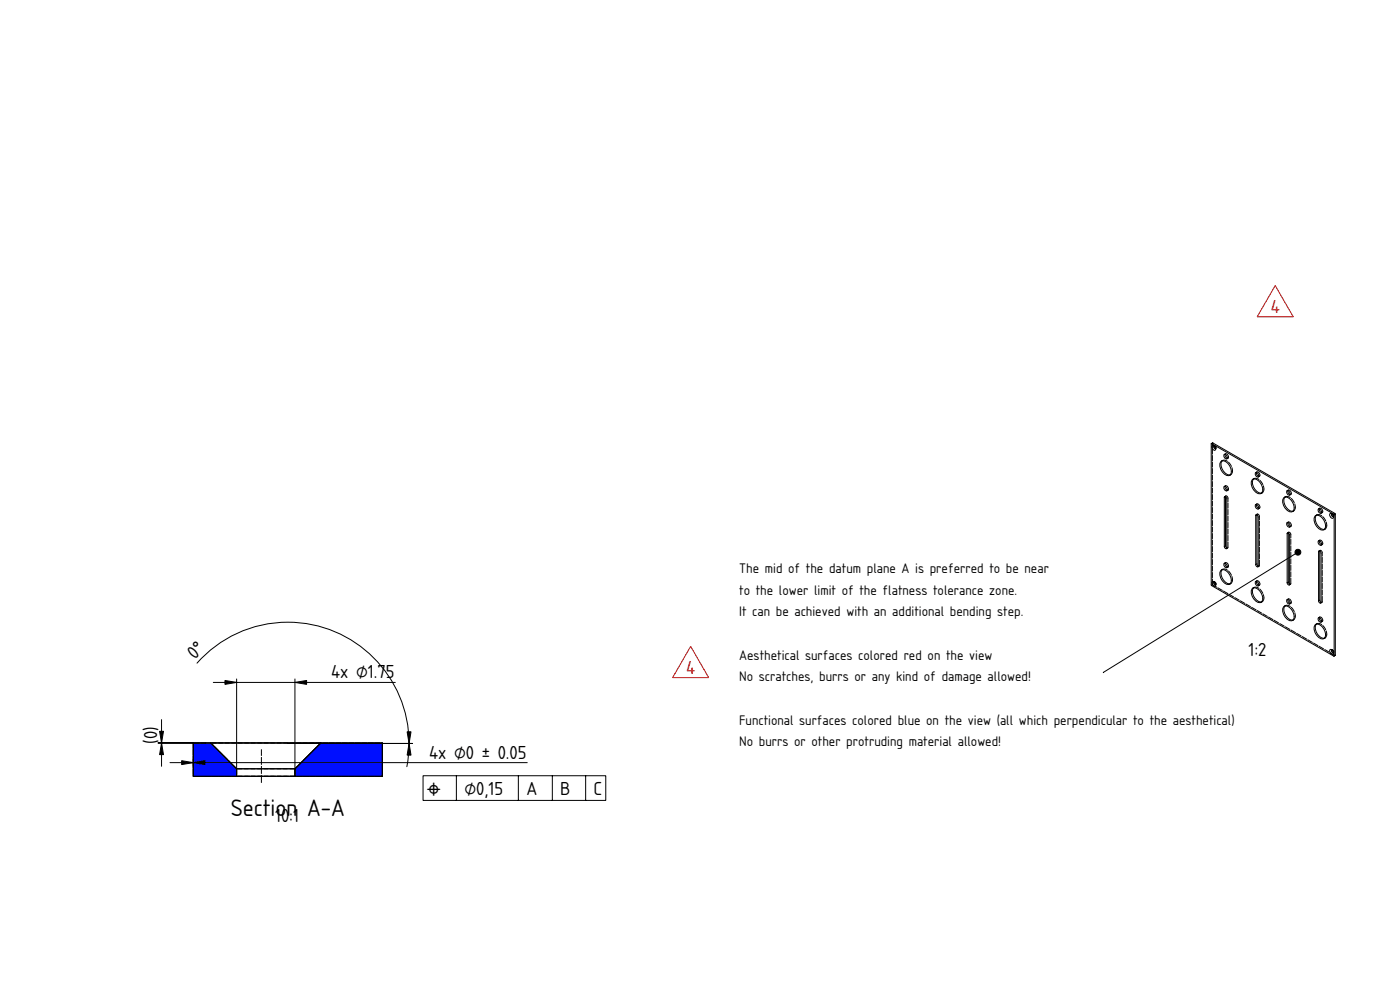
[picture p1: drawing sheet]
<svg xmlns="http://www.w3.org/2000/svg" width="420mm" height="297mm" viewBox="0 0 420 297" stroke-linecap="round" stroke-linejoin="round" font-family="sans-serif">
<g fill="#000fff" stroke="#000" stroke-width=".3">
<path d="M88.5 230.7l7.8-7.8h18.5v10h-26.3z" fill-rule="evenodd"/>
<path d="M58 222.9h5.3l7.7 7.8v2.2h-13z" fill-rule="evenodd"/>
</g>
<g fill="none" stroke="#000" stroke-width=".3">
<path d="M59.1 199a36.4 36.4 0 0 1 43.4-8.6 36.4 36.4 0 0 1 19.6 39.6M48.5 215.9v14M64 204.8h54.6M71 203.7v29.2M88.5 203.7v29.2M47.4 222.9h67.4v10h-56.8v-10M51 228.8h107.2M63.3 222.9l7.7 7.8h17.5l7.8-7.8M86.4 223.1h.1M86.4 223.1h37.4M127 232.8h54.8v7.4h-54.8zM137 232.8v7.4"/>
<path d="M155.6 232.8v7.4M165.8 232.8v7.4M175.8 232.8v7.4"/>
</g>
<g fill="none" stroke="#000" stroke-width=".3" stroke-dasharray="1.6 .4">
<path d="M58 222.9v10M61.8 222.9h53M61.8 222.9h-3.8M61.8 232.9h53M61.8 232.9h-3.8M63.3 222.9h33M71 232.9h17.5M71 230.7h17.5M71 230.7l-7.7-7.8M71 230.7v2.2M88.5 232.9h-17.5M88.5 230.7h-17.5"/>
<path d="M88.5 230.7v2.2M96.3 222.9h-33M96.3 222.9l-7.8 7.8M114.8 222.9v10"/>
</g>
<path d="M78.5 234.8v-9.9" fill="none" stroke="#000" stroke-width=".3" stroke-dasharray="2.2 .5"/>
<path d="M67.5 204.2l3.5 .6-3.5 .5zM88.5 204.8l3.5-.6v1.1zM48.5 222.9l.6 3.5h-1.2zM47.9 219.4h1.2l-.6 3.5zM58 228.8l3.5-.6v1.2zM54.5 228.2l3.5 .6-3.5 .6zM122.8 223.1l.6 3.5h-1.2zM122.2 219.6h1.2l-.6 3.5z" fill="#000" stroke="#000" stroke-width=".3"/>
<g fill="#fff">
<path d="M363.5 133.1l.5-.2 36.7 21.3v42.5l-.4 .2-36.8-21.3z" fill-rule="evenodd"/>
<path d="M363.5 133.1l36.9 21.3v42.5l-36.9-21.3z" fill-rule="evenodd"/>
<path d="M400.4 154.5l.3-.2v42.3l-.3 .2z" fill-rule="evenodd"/>
<path d="M363.6 133.1l.4-.2 36.6 21.2-.3 .2z" fill-rule="evenodd"/>
<path d="M367.5 149l.4 .1 .3 .6v14.7l-.3 .2-.5-.6z" fill-rule="evenodd"/>
<path d="M386.4 159.9l.4 .1 .2 .6v14.7l-.2 .2-.5-.7z" fill-rule="evenodd"/>
<path d="M377 154.5l.4 .1 .2 .5v14.7l-.2 .3-.5-.7z" fill-rule="evenodd"/>
<path d="M395.8 165.3l.4 .2 .3 .5v14.7l-.3 .3-.5-.7z" fill-rule="evenodd"/>
<path d="M366.3 138.6a1.41 1.41 0 0 1 2.3 .5 2.4 2.4 0 0 1 .4 3.5 2.83 2.83 0 0 1-2.9-3.1z" fill-rule="evenodd"/>
<path d="M375.7 144.1a1.41 1.41 0 0 1 2.3 .5 2.4 2.4 0 0 1 .5 3.5 2.83 2.83 0 0 1-3-3.2z" fill-rule="evenodd"/>
<path d="M385.2 149.5a1.41 1.41 0 0 1 2.2 .5 2.4 2.4 0 0 1 .5 3.5 2.83 2.83 0 0 1-3-3.1z" fill-rule="evenodd"/>
<path d="M394.6 155a1.41 1.41 0 0 1 2.3 .5 2.4 2.4 0 0 1 .4 3.4 2.83 2.83 0 0 1-2.9-3.1z" fill-rule="evenodd"/>
<path d="M385.2 182.2a1.41 1.41 0 0 1 2.2 .5 2.4 2.4 0 0 1 .5 3.5 2.83 2.83 0 0 1-3-3.2z" fill-rule="evenodd"/>
<path d="M366.3 171.3a1.41 1.41 0 0 1 2.3 .5 2.4 2.4 0 0 1 .4 3.5 2.83 2.83 0 0 1-2.9-3.2z" fill-rule="evenodd"/>
<path d="M394.6 187.6a1.41 1.41 0 0 1 2.3 .5 2.4 2.4 0 0 1 .4 3.5 2.83 2.83 0 0 1-2.9-3.1z" fill-rule="evenodd"/>
<path d="M375.7 176.7a1.41 1.41 0 0 1 2.3 .6 2.4 2.4 0 0 1 .5 3.4 2.83 2.83 0 0 1-3-3.1z" fill-rule="evenodd"/>
<path d="M395.1 187.3a3 3 0 0 1 2.4 4.2 3 3 0 0 1-2.4-4.2z" fill-rule="evenodd"/>
<path d="M385.6 149.2a3 3 0 0 1 2.5 4.2 3 3 0 0 1-2.5-4.2z" fill-rule="evenodd"/>
<path d="M366.8 138.3a3 3 0 0 1 2.4 4.2 3 3 0 0 1-2.4-4.2z" fill-rule="evenodd"/>
<path d="M385.6 181.8a3 3 0 0 1 2.5 4.2 3 3 0 0 1-2.5-4.2z" fill-rule="evenodd"/>
<path d="M376.2 143.7a3 3 0 0 1 2.4 4.2 3 3 0 0 1-2.4-4.2z" fill-rule="evenodd"/>
<path d="M395.1 154.6a3 3 0 0 1 2.4 4.2 3 3 0 0 1-2.4-4.2z" fill-rule="evenodd"/>
<path d="M366.8 170.9a3 3 0 0 1 2.4 4.2 3 3 0 0 1-2.4-4.2z" fill-rule="evenodd"/>
<path d="M376.2 176.4a3 3 0 0 1 2.4 4.2 3 3 0 0 1-2.4-4.2z" fill-rule="evenodd"/>
<path d="M386.6 159.9l.4 .7v14.7l-.4-.7z" fill-rule="evenodd"/>
<path d="M377.2 154.5l.4 .6v14.7l-.4-.6z" fill-rule="evenodd"/>
<path d="M396.1 165.4l.4 .6v14.7l-.4-.6z" fill-rule="evenodd"/>
<path d="M367.8 149l.4 .7v14.7l-.4-.7z" fill-rule="evenodd"/>
<path d="M386.3 160.1l.3-.2v14.7l-.3 .2z" fill-rule="evenodd"/>
<path d="M367.4 149.3l.4-.2v14.6l-.4 .3z" fill-rule="evenodd"/>
<path d="M376.9 154.7l.3-.2v14.7l-.3 .2z" fill-rule="evenodd"/>
<path d="M395.7 165.6l.4-.2v14.7l-.4 .2z" fill-rule="evenodd"/>
<path d="M366.3 138.6l.5-.3a3 3 0 0 0 2.4 4.2l-.1 .1a2.29 2.29 0 0 1-2.8-2 2.24 2.24 0 0 1 0-2z" fill-rule="evenodd"/>
<path d="M375.7 144.1l.5-.4a3 3 0 0 0 2.4 4.2l-.1 .1a2.29 2.29 0 0 1-2.8-2 2.24 2.24 0 0 1 0-1.9z" fill-rule="evenodd"/>
<path d="M394.6 155l.5-.4a3 3 0 0 0 2.4 4.2l-.1 .1a2.29 2.29 0 0 1-2.8-2 2.24 2.24 0 0 1 0-1.9z" fill-rule="evenodd"/>
<path d="M385.2 182.2l.4-.4a3 3 0 0 0 2.5 4.2l-.1 .1a2.29 2.29 0 0 1-2.8-1.9 2.24 2.24 0 0 1 0-2z" fill-rule="evenodd"/>
<path d="M385.2 149.5l.4-.3a3 3 0 0 0 2.5 4.2h-.1a2.29 2.29 0 0 1-2.8-1.9 2.24 2.24 0 0 1 0-2z" fill-rule="evenodd"/>
<path d="M366.3 171.3l.5-.4a3 3 0 0 0 2.4 4.2l-.1 .1a2.29 2.29 0 0 1-2.8-1.9 2.24 2.24 0 0 1 0-2z" fill-rule="evenodd"/>
<path d="M375.7 176.7l.5-.3a3 3 0 0 0 2.4 4.2l-.1 .1a2.29 2.29 0 0 1-2.8-2 2.24 2.24 0 0 1 0-2z" fill-rule="evenodd"/>
<path d="M394.6 187.6l.5-.3a3 3 0 0 0 2.4 4.2h-.1a2.29 2.29 0 0 1-2.8-1.9 2.24 2.24 0 0 1 0-2z" fill-rule="evenodd"/>
<path d="M399.2 194.9a.84 .84 0 0 1 .9 .5 .84 .84 0 0 1-.2 1l-.8-.8z" fill-rule="evenodd"/>
<path d="M399.2 154.1a.84 .84 0 0 1 .9 .5 .84 .84 0 0 1-.2 .9l-.8-.8z" fill-rule="evenodd"/>
<path d="M363.9 133.7a.84 .84 0 0 1 .8 .5 .84 .84 0 0 1-.2 .9l-.8-.8z" fill-rule="evenodd"/>
<path d="M363.9 174.5a.84 .84 0 0 1 .8 .5 .84 .84 0 0 1-.2 .9l-.8-.8z" fill-rule="evenodd"/>
<path d="M367.4 146a.76 .76 0 0 1 .8 .4 .76 .76 0 0 1-.2 .9l-.7-.7z" fill-rule="evenodd"/>
<path d="M376.9 141.8a.76 .76 0 0 1 .7 .5 .76 .76 0 0 1-.2 .8l-.7-.7z" fill-rule="evenodd"/>
<path d="M386.3 147.3a.76 .76 0 0 1 .8 .4 .76 .76 0 0 1-.2 .9l-.7-.8z" fill-rule="evenodd"/>
<path d="M386.3 179.9a.76 .76 0 0 1 .8 .5 .76 .76 0 0 1-.2 .8l-.7-.7z" fill-rule="evenodd"/>
<path d="M395.7 152.7a.76 .76 0 0 1 .8 .5 .76 .76 0 0 1-.2 .8l-.7-.7z" fill-rule="evenodd"/>
<path d="M395.7 162.3a.76 .76 0 0 1 .8 .4 .76 .76 0 0 1-.2 .9l-.7-.7z" fill-rule="evenodd"/>
<path d="M376.9 174.5a.76 .76 0 0 1 .7 .4 .76 .76 0 0 1-.2 .9l-.7-.7z" fill-rule="evenodd"/>
<path d="M386.3 156.8a.76 .76 0 0 1 .8 .5 .76 .76 0 0 1-.2 .9l-.7-.8z" fill-rule="evenodd"/>
<path d="M367.4 169a.76 .76 0 0 1 .8 .5 .76 .76 0 0 1-.2 .9l-.7-.8z" fill-rule="evenodd"/>
<path d="M376.9 151.4a.76 .76 0 0 1 .7 .5 .76 .76 0 0 1-.2 .8l-.7-.7z" fill-rule="evenodd"/>
<path d="M395.7 185.4a.76 .76 0 0 1 .8 .4 .76 .76 0 0 1-.2 .9l-.7-.7z" fill-rule="evenodd"/>
<path d="M367.4 136.4a.76 .76 0 0 1 .8 .4 .76 .76 0 0 1-.2 .9l-.7-.7z" fill-rule="evenodd"/>
<path d="M399.2 194.9l.5 .1a.5 .5 0 0 0 0 .6 .5 .5 0 0 0 .5 .2v.4a.83 .83 0 0 1-1-.3 .83 .83 0 0 1 0-1z" fill-rule="evenodd"/>
<path d="M363.9 133.7l.5 .1a.5 .5 0 0 0-.1 .6 .5 .5 0 0 0 .5 .2v.3a.83 .83 0 0 1-1-.2 .83 .83 0 0 1 .1-1z" fill-rule="evenodd"/>
<path d="M399.2 154.1l.5 .1a.5 .5 0 0 0 0 .6 .5 .5 0 0 0 .5 .2v.3a.83 .83 0 0 1-1-.2 .83 .83 0 0 1 0-1z" fill-rule="evenodd"/>
<path d="M363.9 174.5l.5 .1a.5 .5 0 0 0-.1 .6 .5 .5 0 0 0 .5 .2v.4a.83 .83 0 0 1-1-.3 .83 .83 0 0 1 .1-1z" fill-rule="evenodd"/>
<path d="M386.3 147.3l.2-.1 .1 .7 .6 .5a.73 .73 0 0 1-.9-.2 .73 .73 0 0 1 0-.9z" fill-rule="evenodd"/>
<path d="M386.3 179.9h.2l.1 .7 .6 .4a.73 .73 0 0 1-.9-.2 .73 .73 0 0 1 0-.9z" fill-rule="evenodd"/>
<path d="M395.7 152.7h.2l.2 .7 .5 .4a.73 .73 0 0 1-.9-.2 .73 .73 0 0 1 0-.9z" fill-rule="evenodd"/>
<path d="M367.4 146l.3-.1 .1 .7 .5 .5a.73 .73 0 0 1-.9-.2 .73 .73 0 0 1 0-.9z" fill-rule="evenodd"/>
<path d="M376.9 174.5l.2-.1 .1 .7 .5 .5a.73 .73 0 0 1-.9-.2 .73 .73 0 0 1 .1-.9z" fill-rule="evenodd"/>
<path d="M395.7 162.3h.2l.2 .7 .5 .4a.73 .73 0 0 1-.9-.2 .73 .73 0 0 1 0-.9z" fill-rule="evenodd"/>
<path d="M376.9 141.8h.2l.1 .7 .5 .4a.73 .73 0 0 1-.9-.2 .73 .73 0 0 1 .1-.9z" fill-rule="evenodd"/>
<path d="M386.3 156.8h.2l.1 .7 .6 .5a.73 .73 0 0 1-.9-.2 .73 .73 0 0 1 0-1z" fill-rule="evenodd"/>
<path d="M367.4 169h.3l.1 .7 .5 .4a.73 .73 0 0 1-.9-.1 .73 .73 0 0 1 0-1z" fill-rule="evenodd"/>
<path d="M376.9 151.4h.2l.1 .7 .5 .4a.73 .73 0 0 1-.9-.2 .73 .73 0 0 1 .1-.9z" fill-rule="evenodd"/>
<path d="M367.4 136.4l.3-.1 .1 .7 .5 .5a.73 .73 0 0 1-.9-.2 .73 .73 0 0 1 0-.9z" fill-rule="evenodd"/>
<path d="M395.7 185.4l.2-.1 .2 .7 .5 .5a.73 .73 0 0 1-.9-.2 .73 .73 0 0 1 0-.9z" fill-rule="evenodd"/>
<path d="M367.7 145.9a1.07 1.07 0 0 1 .6 1.2l-.5-.5z" fill-rule="evenodd"/>
<path d="M395.9 185.3a1.07 1.07 0 0 1 .7 1.2l-.5-.5z" fill-rule="evenodd"/>
<path d="M377.1 141.8a1.07 1.07 0 0 1 .6 1.1l-.5-.4z" fill-rule="evenodd"/>
<path d="M367.7 169a1.07 1.07 0 0 1 .6 1.1l-.5-.4z" fill-rule="evenodd"/>
<path d="M377.1 151.4a1.07 1.07 0 0 1 .6 1.1l-.5-.4z" fill-rule="evenodd"/>
<path d="M395.9 162.3a1.07 1.07 0 0 1 .7 1.1l-.5-.4z" fill-rule="evenodd"/>
<path d="M386.5 179.9a1.07 1.07 0 0 1 .7 1.1l-.6-.4z" fill-rule="evenodd"/>
<path d="M377.1 174.4a1.07 1.07 0 0 1 .6 1.2l-.5-.5z" fill-rule="evenodd"/>
<path d="M386.5 147.2a1.07 1.07 0 0 1 .7 1.2l-.6-.5z" fill-rule="evenodd"/>
<path d="M386.5 156.8a1.07 1.07 0 0 1 .7 1.2l-.6-.5z" fill-rule="evenodd"/>
<path d="M395.9 152.7a1.07 1.07 0 0 1 .7 1.1l-.5-.4z" fill-rule="evenodd"/>
<path d="M367.7 136.3a1.07 1.07 0 0 1 .6 1.2l-.5-.5z" fill-rule="evenodd"/>
<path d="M376.9 169.4l.3-.2 .4 .6-.1 .3-.4-.2z" fill-rule="evenodd"/>
<path d="M367.4 164l.4-.3 .4 .7-.1 .2-.4-.1z" fill-rule="evenodd"/>
<path d="M395.7 180.3l.4-.2 .4 .6-.1 .3-.4-.2z" fill-rule="evenodd"/>
<path d="M386.3 174.8l.3-.2 .4 .7-.1 .2-.4-.1z" fill-rule="evenodd"/>
<path d="M364.4 174.6l.4 .7a.46 .46 0 0 1-.4-.2 .46 .46 0 0 1 0-.5z" fill-rule="evenodd"/>
<path d="M399.7 154.2l.5 .7a.46 .46 0 0 1-.5-.2 .46 .46 0 0 1 0-.5z" fill-rule="evenodd"/>
<path d="M399.7 195l.5 .7a.46 .46 0 0 1-.5-.2 .46 .46 0 0 1 0-.5z" fill-rule="evenodd"/>
<path d="M364.4 133.8l.4 .7a.46 .46 0 0 1-.4-.2 .46 .46 0 0 1 0-.5z" fill-rule="evenodd"/>
<path d="M400.3 154.3l.3-.2 .1 .2-.3 .2z" fill-rule="evenodd"/>
<path d="M364.3 133.8l.1 .5 .4 .3a.46 .46 0 0 1-.5-.2 .46 .46 0 0 1 0-.6z" fill-rule="evenodd"/>
<path d="M364.3 174.7l.1 .4 .4 .3a.46 .46 0 0 1-.5-.2 .46 .46 0 0 1 0-.5z" fill-rule="evenodd"/>
<path d="M399.7 154.2l.1 .5 .4 .3a.46 .46 0 0 1-.5-.2 .46 .46 0 0 1 0-.6z" fill-rule="evenodd"/>
<path d="M399.7 195.1l.1 .4 .4 .3a.46 .46 0 0 1-.5-.2 .46 .46 0 0 1 0-.5z" fill-rule="evenodd"/>
<path d="M367.5 149l.3 .1-.4 .2z" fill-rule="evenodd"/>
<path d="M386.4 159.9h.2l-.3 .2z" fill-rule="evenodd"/>
<path d="M395.8 165.3l.3 .1-.4 .2z" fill-rule="evenodd"/>
<path d="M377 154.5h.2l-.3 .2z" fill-rule="evenodd"/>
<path d="M363.5 133.1l.5-.2z" fill-rule="evenodd"/>
<path d="M400.4 196.8l.3-.2z" fill-rule="evenodd"/>
</g>
<g fill="none" stroke="#000" stroke-width=".3">
<path d="M363.5 133.1v42.5l36.9 21.3M363.5 133.1l36.8 21.2M363.9 133.7a.85 .85 0 0 1 .8 .5 .85 .85 0 0 1-.2 .9l-.8-.8zM363.9 132.9h.1M364 132.9l36.6 21.2M364 132.9l-.5 .2M364.4 133.8v.5l.4 .3M364.4 133.8a.41 .41 0 0 0-.1 .5 .41 .41 0 0 0 .5 .2M366.3 138.6a1.83 1.83 0 0 1 2.7 1.2 2.16 2.16 0 0 1 0 2.8 2.83 2.83 0 0 1-2.9-3.1zM366.8 138.3a3 3 0 0 0 2.4 4.2M367.4 136.4a.77 .77 0 0 1 .8 .4 .77 .77 0 0 1-.2 .9l-.7-.7zM367.7 136.3l.1 .7 .5 .5"/>
<path d="M367.4 146a.77 .77 0 0 1 .8 .4 .77 .77 0 0 1-.2 .9l-.7-.7zM367.4 149.3l.1-.3h.3l.4 .7v14.7M367.4 149.3v14.7M367.7 145.9l.1 .7 .5 .5M367.8 149.1v14.6M367.8 149.1l-.4 .2M367.8 149v.1M375.7 144.1a1.83 1.83 0 0 1 2.8 1.1 2.16 2.16 0 0 1 0 2.9 2.83 2.83 0 0 1-3-3.2zM376.2 143.7a3 3 0 0 0 2.4 4.2M376.9 151.4a.77 .77 0 0 1 .7 .5 .77 .77 0 0 1-.2 .8l-.7-.7zM376.9 141.8a.77 .77 0 0 1 .7 .5 .77 .77 0 0 1-.2 .8l-.7-.7zM376.9 154.7l.1-.2h.2l.4 .6-.1 15-.4-.2-.2-.5"/>
<path d="M376.9 154.7v14.7M377.1 151.4l.1 .7 .5 .4M377.1 141.8l.1 .7 .5 .4M377.2 154.5v14.7M377.2 154.5l-.3 .2M377.2 154.5h.1M385.2 149.5a1.83 1.83 0 0 1 2.7 1.2 2.16 2.16 0 0 1 0 2.8 2.83 2.83 0 0 1-3-3.1zM385.6 149.2a3 3 0 0 0 2.5 4.2M386.3 156.8a.77 .77 0 0 1 .8 .5 .77 .77 0 0 1-.2 .9l-.7-.8zM386.3 147.3a.77 .77 0 0 1 .8 .4 .77 .77 0 0 1-.2 .9l-.7-.8zM386.5 156.8l.1 .7 .6 .5M386.5 147.2l.1 .7 .6 .5"/>
<path d="M386.6 159.9v14.7M386.6 159.9l-.3 .2M386.6 159.9h.1M394.6 155a1.83 1.83 0 0 1 2.7 1.1 2.16 2.16 0 0 1 0 2.8 2.83 2.83 0 0 1-2.9-3.1zM395.1 154.6a3 3 0 0 0 2.4 4.2M395.7 152.7a.77 .77 0 0 1 .8 .5 .77 .77 0 0 1-.2 .8l-.7-.7zM395.9 152.7l.2 .7 .5 .4M399.2 154.1a.85 .85 0 0 1 .9 .5 .85 .85 0 0 1-.2 .9l-.8-.8zM399.7 154.2l.1 .5 .4 .3M399.8 154.2a.41 .41 0 0 0-.1 .5 .41 .41 0 0 0 .5 .2M400.3 154.3l.1 .2M400.4 154.5v42.3"/>
<path d="M400.6 154.1l.1 .2M400.6 154.1l-.3 .2M400.7 154.3v42.3M400.7 154.3l-.3 .2M363.9 174.5a.85 .85 0 0 1 .8 .5 .85 .85 0 0 1-.2 .9l-.8-.8zM364.3 174.7v.5l.5 .2M364.4 174.6v.5l.4 .3M364.4 174.6l-.1 .1M364.8 175.3v.1M366.3 171.3a1.83 1.83 0 0 1 2.7 1.1 2.16 2.16 0 0 1 0 2.9 2.83 2.83 0 0 1-2.9-3.2zM366.8 170.9a3 3 0 0 0 2.4 4.2M367.4 169a.77 .77 0 0 1 .8 .5 .77 .77 0 0 1-.2 .9l-.7-.8z"/>
<path d="M367.4 164l.4 .6h.3l.1-.2M367.7 169l.1 .7 .5 .4M367.8 163.7l.4 .7M367.8 163.7l-.4 .3M375.7 176.7a1.83 1.83 0 0 1 2.8 1.2 2.16 2.16 0 0 1 0 2.8 2.83 2.83 0 0 1-3-3.1zM376.2 176.4a3 3 0 0 0 2.4 4.2M376.9 174.5a.77 .77 0 0 1 .7 .4 .77 .77 0 0 1-.2 .9l-.7-.7zM377.1 174.4l.1 .7 .5 .5M377.2 169.2l.4 .6M377.2 169.2l-.3 .2M382.1 164.9h.1M386.3 179.9a.77 .77 0 0 1 .8 .5 .77 .77 0 0 1-.2 .8l-.7-.7z"/>
<path d="M386.3 160.1l.1-.2h.3l.3 .7v14.7M386.3 174.8l.4 .7h.2l.1-.2M386.3 160.1v14.7M386.5 179.9l.1 .7 .6 .4M386.6 174.6l.4 .7M386.6 174.6l-.3 .2M389.5 165.7l-58.4 36.1M395.7 162.3a.77 .77 0 0 1 .8 .5 .77 .77 0 0 1-.2 .8l-.7-.7zM395.7 165.6l.1-.3 .3 .1 .4 .6v14.7M395.7 165.6v14.7M395.9 162.3l.2 .7 .5 .4M396.1 165.4v14.7"/>
<path d="M396.1 165.4l-.4 .2M396.1 165.4h.1M296.2 196h.1M385.2 182.2a1.83 1.83 0 0 1 2.7 1.1 2.16 2.16 0 0 1 0 2.9 2.83 2.83 0 0 1-3-3.2zM385.6 181.8a3 3 0 0 0 2.5 4.2M394.6 187.6a1.83 1.83 0 0 1 2.7 1.2 2.16 2.16 0 0 1 0 2.8 2.83 2.83 0 0 1-2.9-3.1zM395.1 187.3a3 3 0 0 0 2.4 4.2M395.7 185.4a.77 .77 0 0 1 .8 .4 .77 .77 0 0 1-.2 .9l-.7-.7zM395.7 180.3l.4 .6 .3 .1 .1-.3M395.9 185.3l.2 .7 .5 .5M396.1 180.1l.4 .6M396.1 180.1l-.4 .2"/>
<path d="M399.2 194.9a.85 .85 0 0 1 .9 .5 .85 .85 0 0 1-.2 1l-.8-.8zM399.7 195.1l.1 .4 .4 .3-.5-.2zM400.2 195.7l-.1 .1M400.4 196.8v.1M400.7 196.6l-.3 .3M400.7 196.6l-.3 .2M0 297h.1"/>
</g>
<g fill="none" stroke="#000" stroke-width=".3" stroke-dasharray="1.6 .4">
<path d="M363.9 132.9v.1M364.3 133.8h.1M364.4 133.8h.1M364.4 133.8l.3 .1 .2 .4M364.5 133.8h-.1M364.5 133.8l-.2-.1M364.8 134.6v-.1M364.8 134.5l.1-.1M364.8 134.5v.1M364.9 134.4l-.4-.6M364.9 134.7v-.3M364.9 134.3l-.1 .2"/>
<path d="M366.6 138.4l.3-.2M366.8 138.3l.1-.1M366.9 138.2a2.58 2.58 0 0 1 2.9 2.2l.1 .9M367.4 136.4l.4-.2M367.7 136.3l.1-.1M367.8 136.2l.6 .2 .3 .7M368.2 137.7l.3-.2M368.5 137.5h-.2M368.7 137.1l-.2 .4M367.4 146l.4-.2M367.7 145.9l.1-.1M367.8 145.8l.6 .2 .3 .7"/>
<path d="M367.9 148.8l-.1 .2M367.9 148.8l-.4 .2M368.2 147.3l.3-.2M368.5 149.5l-.2-.5-.4-.2M368.5 147.1h-.2M368.7 146.7l-.2 .4M369 142.6l.4-.2M369.4 142.4l-.2 .1M369.9 141.3l-.1 .7-.4 .4M376 143.8l.4-.2M376.2 143.7l.2-.1M376.4 143.6a2.58 2.58 0 0 1 2.8 2.3l.1 .8"/>
<path d="M376.9 151.4l.3-.2M376.9 141.8l.3-.2M377.1 151.4l.1-.2M377.1 141.8l.1-.2M377.2 151.2l.6 .2 .3 .8M377.2 141.6l.6 .2 .3 .8M377.3 154.3l-.1 .2M377.3 154.3l-.3 .2M377.6 152.7l.4-.2M377.6 143.1l.4-.2M378 154.9l-.3-.5-.4-.1M378 152.5h-.3"/>
<path d="M378 142.9h-.3M378.1 152.2l-.1 .3M378.1 142.6l-.1 .3M378.5 148.1l.3-.3M378.8 147.8l-.2 .1M379.3 146.7l-.1 .7-.4 .4M385.4 149.3l.4-.3M385.6 149.2l.2-.2M385.8 149a2.58 2.58 0 0 1 2.8 2.3l.1 .9M386.3 156.8l.3-.2M386.3 147.3l.3-.3M386.5 156.8l.1-.2"/>
<path d="M386.5 147.2l.1-.2M386.6 156.6l.6 .2 .3 .8M386.6 147l.6 .3 .3 .7M386.8 159.7l-.2 .2M386.8 159.7l-.4 .2M387 158.1l.4-.2M387 148.6l.4-.3M387.4 157.9l-.2 .1M387.4 148.3l-.2 .1M387.5 157.6l-.1 .3M387.5 148l-.1 .3M387.9 153.5l.3-.2"/>
<path d="M388.2 153.3l-.1 .1M388.7 152.2l-.1 .7-.4 .4M394.9 154.7l.3-.2M395.1 154.6l.1-.1M395.2 154.5a2.58 2.58 0 0 1 2.8 2.3l.2 .8M395.7 152.7l.4-.2M395.9 152.7l.2-.2M396.1 152.5l.5 .2 .4 .7M396.5 154l.3-.2M396.8 153.8h-.2M397 153.4l-.2 .4M397.3 158.9l.4-.2"/>
<path d="M397.7 158.7l-.2 .1M398.2 157.6l-.2 .7-.3 .4M399.7 154.2h.1M399.8 154.2l.3 .1 .2 .5M399.9 154.3l-.1-.1M399.9 154.3l-.3-.2M400.1 155h.1M400.2 154.9v-.1M400.2 155h.1M400.2 154.8l-.3-.5M400.2 155.1v-.3M400.3 154.8l-.1 .2"/>
<path d="M363.9 175.3v-42.3M363.9 175.3l.1 .2M364.3 174.7l.1-.1M364.4 174.6h.1M364.4 174.6l.3 .1 .2 .5M364.5 174.7l-.1-.1M364.5 174.7l-.2-.2M364.8 175.4h.1M364.8 175.3l.1-.1M364.9 175.2l-.4-.5M364.9 175.5v-.3M364.9 175.2l-.1 .2"/>
<path d="M366.6 171l.3-.2M366.8 170.9l.1-.1M366.9 170.8a2.58 2.58 0 0 1 2.9 2.3l.1 .8M367.4 169l.4-.2M367.7 169l.1-.2M367.8 168.8l.6 .2 .3 .8M368.2 164.4h.2M368.2 170.3l.3-.2M368.4 164.4l.1-.2M368.4 164.4l-.3 .2M368.5 164.2v-14.7M368.5 170.1h-.2"/>
<path d="M368.7 169.8l-.2 .3M369 175.3l.4-.2M369.4 175.1h-.2M369.9 173.9l-.1 .7-.4 .5M376 176.5l.4-.2M376.2 176.4l.2-.1M376.4 176.3a2.58 2.58 0 0 1 2.8 2.2l.1 .9M376.9 174.5l.3-.2M377.1 174.4l.1-.1M377.2 174.3l.6 .2 .3 .7M377.6 169.8l.3 .1M377.6 175.8l.4-.2"/>
<path d="M377.9 169.9l.1-.3M377.9 169.9l-.4 .2M378 169.6v-14.7M378 175.6h-.3M378.1 175.2l-.1 .4M379.3 179.4l-.1 .7-.4 .4M386.3 179.9l.3-.2M386.5 179.9l.1-.2M386.6 179.7l.6 .2 .3 .8M387 175.3h.3M387.3 175.3l.1-.2M387.3 175.3l-.4 .2"/>
<path d="M387.4 175.1v-14.7M387.4 160.4l-.2-.6-.4-.1M395.7 162.3l.4-.2M395.9 162.3l.2-.2M396.1 162.1l.5 .2 .4 .7M396.2 165.1l-.1 .3M396.2 165.1l-.4 .2M396.5 163.6l.3-.2M396.8 165.8l-.2-.5-.4-.2M396.8 163.4h-.2M397 163l-.2 .4M378.5 180.7l.3-.2"/>
<path d="M378.8 180.5l-.2 .1M385.4 181.9l.4-.2M385.6 181.8l.2-.1M385.8 181.7a2.58 2.58 0 0 1 2.8 2.3l.1 .8M387 181.2l.4-.2M387.4 181h-.2M387.5 180.7l-.1 .3M387.9 186.2l.3-.2M388.2 186h-.1M388.7 184.8l-.1 .7-.4 .5M394.9 187.4l.3-.2M395.1 187.3l.1-.1"/>
<path d="M395.2 187.2a2.58 2.58 0 0 1 2.8 2.2l.2 .9M395.7 185.4l.4-.2M395.9 185.3l.2-.1M396.1 185.2l.5 .2 .4 .7M396.5 180.7h.2M396.5 186.7l.3-.2M396.7 180.7l.1-.2M396.7 180.7l-.3 .3M396.8 180.5v-14.7M396.8 186.5h-.2M397 186.1l-.2 .4M397.3 191.6l.4-.2"/>
<path d="M397.7 191.4l-.2 .1M398.2 190.3l-.2 .7-.3 .4M399.7 195.1l.1-.1M399.7 195h.1M399.8 195l.3 .1 .2 .5M399.9 195.1l-.1-.1M399.9 195.1l-.3-.2M400.1 195.8h.1M400.2 195.7v-.1M400.2 195.8h.1M400.2 195.6l-.3-.5M400.2 195.9v-.3"/>
<path d="M400.3 195.6l-.1 .2M400.6 196.7l-36.6-21.2M400.6 196.7h.1"/>
</g>
<circle cx="389.5" cy="165.7" r=".88" fill="#000" stroke="#000" stroke-width=".3"/>
<path d="M382.7 85.7l5.4 9.4h-10.8zM207.3 193.9l5.4 9.4h-10.8z" fill="none" stroke="#f00" stroke-width=".3"/>
<text font-size="6.7" x="69.2" y="244.7">Section A-A</text>
<g font-size="5.3" fill="#f00">
<text x="381.3" y="93.9">4</text>
<text x="205.9" y="202.2">4</text>
</g>
<g font-size="5.3">
<text x="58.4" y="198" transform="rotate(-45 58.4 198)">0°</text>
<text x="374.6" y="196.9">1:2</text>
<text x="99.4" y="203.5">4x ⌀1.75</text>
<text x="47.1" y="223.2" transform="rotate(-90 47.1 223.2)">(0)</text>
<text x="128.8" y="227.6">4x ⌀0 ± 0.05</text>
<text x="128" y="238.6">⌖</text>
<text x="139.4" y="238.6">⌀0,15</text>
<text x="158" y="238.6">A</text>
<text x="168.1" y="238.6">B</text>
<text x="178.1" y="238.6">C</text>
<text x="82.5" y="246.7">10:1</text>
</g>
<g font-size="3.9">
<text x="221.9" y="171.9">The mid of the datum plane A is preferred to be near</text>
<text x="221.9" y="178.4">to the lower limit of the flatness tolerance zone.</text>
<text x="221.9" y="184.9">It can be achieved with an additional bending step.</text>
<text x="221.9" y="197.9">Aesthetical surfaces colored red on the view</text>
<text x="221.9" y="204.4">No scratches, burrs or any kind of damage allowed!</text>
<text x="221.9" y="217.4">Functional surfaces colored blue on the view (all which perpendicular to the aesthetical)</text>
<text x="221.9" y="223.9">No burrs or other protruding material allowed!</text>
</g>
</svg>
